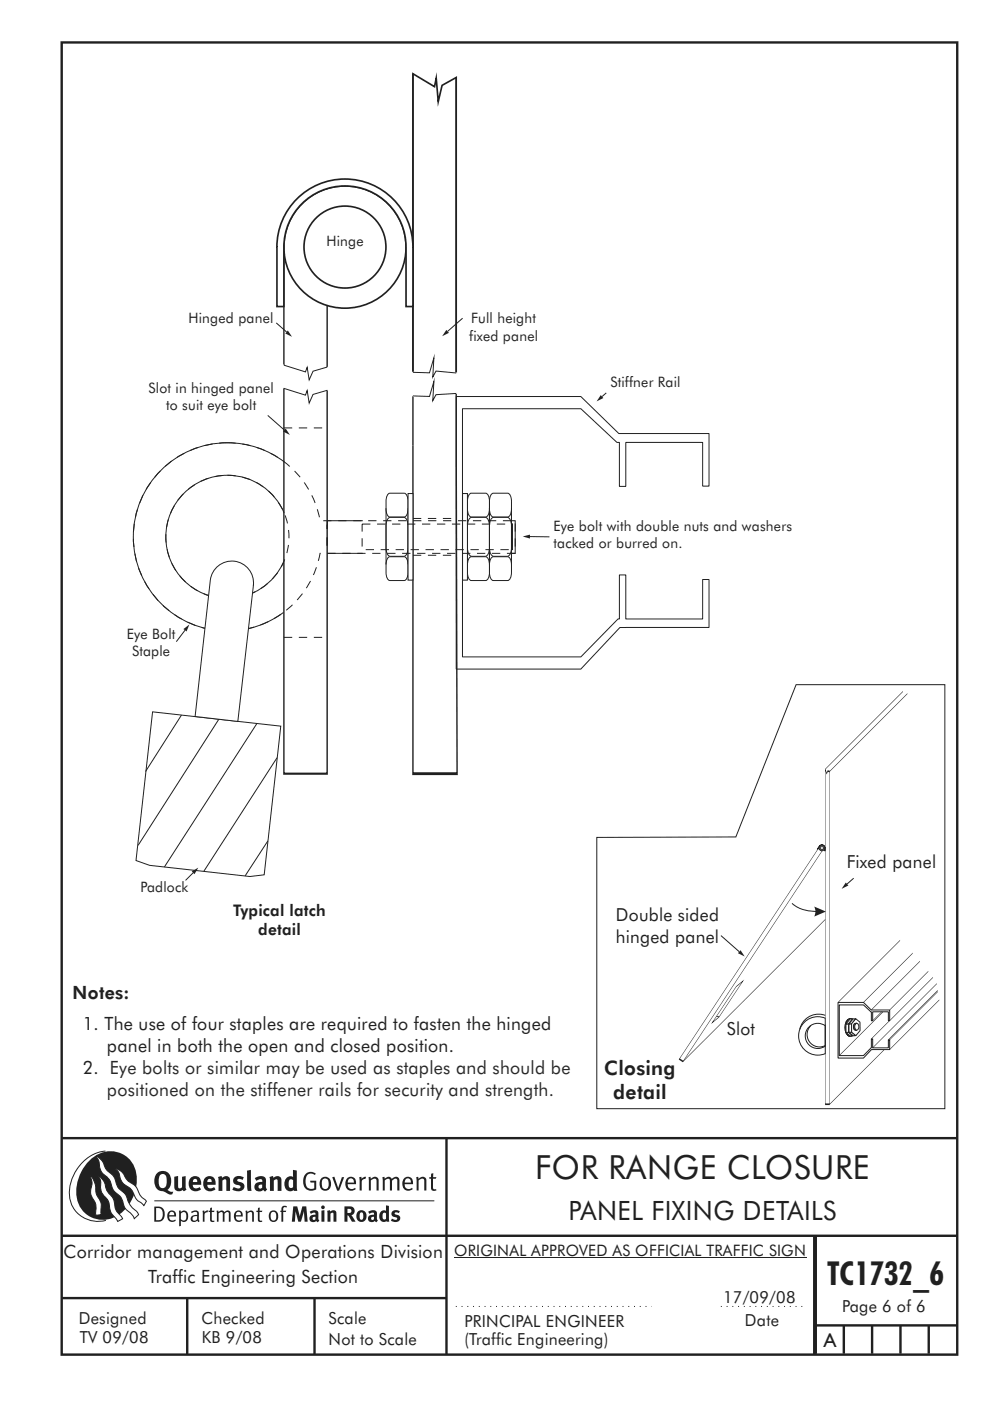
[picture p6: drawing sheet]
<svg xmlns="http://www.w3.org/2000/svg" width="210mm" height="297mm" viewBox="0 0 210 297" stroke-linecap="round" stroke-linejoin="round" font-family="sans-serif">
<path d="M96.8 84.1h26.4l8.1 7.8h19.1v11.2h-1.4v-9.3h-16.3v9.3h-1.3v-9.3h-.5l-7.7-7.1h-25.1v52.6h25.1l7.9-8.1h.3v-9.3h1.3v9.3h16.3v-8.3h1.4v10.1h-18.9l-8.3 8.9h-26.4z" fill-rule="evenodd" fill="#fff" stroke="#231f20" stroke-width=".21"/>
<g fill="none" stroke="#231f20" stroke-width=".51">
<path d="M13.1 9h189.9v278.2h-189.9zM13.1 241.3h189.9M94.7 241.4v45.8M13 262h190M13.1 275.2h81.6M39.7 275.2v12M66.7 275.2v12M172.7 262.2v25M173 262.2v24.8M173 281h30M179 281v6M185 281v6"/>
<path d="M191 281v6M197 281v6"/>
</g>
<path d="M96.3 266.7h74.7" fill="none" stroke="#231f20" stroke-width=".21"/>
<g fill="#231f20">
<path d="M64.9 248.8a1.61 1.61 0 0 1 2.1 0l-.2 .3a1.17 1.17 0 0 0-1.4-.1 1.17 1.17 0 0 0-.6 1.2 1.42 1.42 0 0 0 1.2 1.9l.7-.2v-1.2h-.8l-.1-.4h1.3v1.9a1.82 1.82 0 0 1-2.2-.1 1.82 1.82 0 0 1-.6-2.1l.2-.7z" fill-rule="evenodd"/>
<path d="M68.2 249.7a1.77 1.77 0 0 0 .4 2.7 1.39 1.39 0 0 0 1.4-.5 1.39 1.39 0 0 0 .2-1.5 1.19 1.19 0 0 0-2-.7zM68.5 250a.83 .83 0 0 1 1 .1 .83 .83 0 0 1 .2 1 .75 .75 0 0 1-.6 1 .75 .75 0 0 1-.8-.8v-.9z" fill-rule="evenodd"/>
<path d="M70.5 249.6l.4-.1 .8 2.4 .8-2.3h.5l-1.1 2.8h-.4z" fill-rule="evenodd"/>
<path d="M73.6 249.9a1.74 1.74 0 0 0 .5 2.5h.9l.5-.3-.2-.3a.89 .89 0 0 1-1.1 .2 .89 .89 0 0 1-.4-.9h1.7a1.15 1.15 0 0 0-.5-1.4 1.15 1.15 0 0 0-1.4 .2zM73.9 250.1a.67 .67 0 0 1 .9-.2 .67 .67 0 0 1 .3 .8h-1.3z" fill-rule="evenodd"/>
<path d="M76.2 249.6l.4-.1 .1 .4 .5-.4h.4l-.1 .5a.61 .61 0 0 0-.8 .6v1.8h-.4z" fill-rule="evenodd"/>
<path d="M78.1 249.6l.4-.1 .2 .4a.89 .89 0 0 1 .9-.4 .89 .89 0 0 1 .7 .8v2.1h-.4v-2.1l-.1-.3-.4-.1-.7 .4v2.1h-.5z" fill-rule="evenodd"/>
<path d="M81.1 249.6l.4-.1 .1 .4a.83 .83 0 0 1 .8-.4 .83 .83 0 0 1 .7 .5 .86 .86 0 0 1 .9-.5 .86 .86 0 0 1 .7 .8v2.1h-.4l-.1-2.3a.5 .5 0 0 0-.8 0l-.3 .2v2.1h-.4v-2.2l-.4-.3-.7 .4v2.1h-.4z" fill-rule="evenodd"/>
<path d="M85.7 249.9a1.74 1.74 0 0 0 .5 2.5h.9l.4-.3-.1-.3a.89 .89 0 0 1-1.1 .2 .89 .89 0 0 1-.5-.9h1.8a1.15 1.15 0 0 0-.5-1.4 1.15 1.15 0 0 0-1.4 .2zM86 250.1a.67 .67 0 0 1 .9-.2 .67 .67 0 0 1 .3 .8h-1.4z" fill-rule="evenodd"/>
<path d="M88.2 249.6l.5-.1 .1 .4a.89 .89 0 0 1 .9-.4 .89 .89 0 0 1 .7 .8v2.1h-.4v-2.1l-.1-.3-.3-.1-.8 .4v2.1h-.4z" fill-rule="evenodd"/>
<path d="M91.4 248.8l.5-.1v.9h.7l-.2 .3h-.6l.1 2.1 .1 .1h.5l.1 .3a.71 .71 0 0 1-1.2-.5v-2h-.3v-.3h.3z" fill-rule="evenodd"/>
<path d="M37 249.5l.8-.2v2a.46 .46 0 0 0 .2 .6 .46 .46 0 0 0 .6-.2v-2.2l.8-.1v2.3l.2 .5-.6 .4-.2-.3a1.03 1.03 0 0 1-1.2 .2 1.03 1.03 0 0 1-.6-1z" fill-rule="evenodd"/>
<path d="M40.4 249.8a1.64 1.64 0 0 0 0 2.3 1.64 1.64 0 0 0 2.3 .1l-.4-.5a.78 .78 0 0 1-.9 .3 .78 .78 0 0 1-.5-.8h1.8a1.37 1.37 0 0 0-.6-1.6 1.37 1.37 0 0 0-1.7 .2zM41 250.1a.48 .48 0 0 1 .7-.1 .48 .48 0 0 1 .1 .6h-.9z" fill-rule="evenodd"/>
<path d="M43.5 249.8a1.65 1.65 0 0 0-.2 2 1.65 1.65 0 0 0 1.9 .7l.5-.3-.3-.5a.78 .78 0 0 1-.9 .3 .78 .78 0 0 1-.5-.8h1.7a1.37 1.37 0 0 0-.5-1.6 1.37 1.37 0 0 0-1.7 .2zM44.1 250.1a.48 .48 0 0 1 .6-.1 .48 .48 0 0 1 .2 .6h-.9z" fill-rule="evenodd"/>
<path d="M46.2 249.6l.8-.3 .1 .4a.95 .95 0 0 1 1-.3 .95 .95 0 0 1 .7 .9v2.2h-.8v-2.3l-.3-.2-.5 .3v2.2h-.8z" fill-rule="evenodd"/>
<path d="M49.6 249.7a1.73 1.73 0 0 1 2.1-.1l-.2 .6-.6-.2a.42 .42 0 0 0-.6 .3l.2 .2a1.23 1.23 0 0 1 1.4 1 1.47 1.47 0 0 1-2.3 .9l-.3-.2 .3-.5 .7 .3a.47 .47 0 0 0 .7-.3 .87 .87 0 0 0-1-.6l-.4-.2-.1-.4z" fill-rule="evenodd"/>
<path d="M54 249.8l.4 .6 .3-.2a.62 .62 0 0 1 .9 0v.4a1.21 1.21 0 0 0-1.3 .3 1.21 1.21 0 0 0-.2 1.4 1.19 1.19 0 0 0 1.7 0l.5 .3 .4-.4-.3-.4v-1.4a.96 .96 0 0 0-1.3-1zM55 251.3l.6-.2v.7a.43 .43 0 0 1-.7 .1 .43 .43 0 0 1 .1-.6z" fill-rule="evenodd"/>
<path d="M57.1 249.6l.8-.3 .1 .4a.95 .95 0 0 1 1-.3 .95 .95 0 0 1 .7 .9v2.2h-.8v-2.3l-.3-.2-.5 .3v2.2h-.8z" fill-rule="evenodd"/>
<path d="M62.1 248l.1 1.6a1.29 1.29 0 0 0-1.4 .1 1.29 1.29 0 0 0-.5 1.3 1.24 1.24 0 0 0 .5 1.4 1.24 1.24 0 0 0 1.5-.1v.2h.8l-.1-4.3zM61.5 250.1l.4-.1 .3 .2v1.5l-.3 .2a.48 .48 0 0 1-.7-.5 1.52 1.52 0 0 1 .3-1.3z" fill-rule="evenodd"/>
<path d="M52.4 248.2l.8-.2 .2 4.5h-.8l-.1-.2z" fill-rule="evenodd"/>
</g>
<path d="M22.4 244a9 9 0 0 0-7.4 10.9 6.2 6.2 0 0 0 7.5 3.8M32.7 254.6h59.4" fill="none" stroke="#231f20" stroke-width=".21"/>
<path d="M19.1 245.9a5.7 5.7 0 0 1 6.5-1.4 5.7 5.7 0 0 1 3.4 5.7 8.6 8.6 0 0 1-6.2 8.4 5.7 5.7 0 0 1-6.6-7.1 9.9 9.9 0 0 1 2.9-5.6z" fill-rule="evenodd" fill="#231f20"/>
<path d="M24.4 247.8a3.1 3.1 0 0 1 2.3 2.1l.8 .8a3.2 3.2 0 0 1 2 2.3l.4 .6 1.2 1.1-.6 .9-.2-.3a3.5 3.5 0 0 1-1.9-2 3.8 3.8 0 0 0-2.1-2.2 3.5 3.5 0 0 1-1-2.3zM20.4 245.1a3.4 3.4 0 0 1 1.9 2.5l.7 .8a3.3 3.3 0 0 1 1.7 2.6 4.4 4.4 0 0 0 1.7 2l.3 .3a6.1 6.1 0 0 0 2.4 3.7l.3 .5-.9 .9a6.1 6.1 0 0 0-2-2.2l-.3-.8a3.6 3.6 0 0 0-1.9-2.8l-.6-1a3.6 3.6 0 0 0-1.9-2.8 3.7 3.7 0 0 1-.8-2.4zM21 249.4a3.4 3.4 0 0 1 1.5 2.7l.6 .9a3.8 3.8 0 0 1 1.3 3.1l.4 .8 1.2 1.5-1 .6-.5-.8a3.2 3.2 0 0 1-1.3-2.8 4.3 4.3 0 0 0-1.4-2.2 4.7 4.7 0 0 1-.5-2.9zM19.2 249.3a5.1 5.1 0 0 1 1.2 3.7l.3 .7a3.1 3.1 0 0 1 .7 3l.1 .8-1.2 .2v-.8a3.5 3.5 0 0 0-.9-3.2 3.6 3.6 0 0 1 .1-2.6z" fill-rule="evenodd" fill="#fff" stroke="#231f20" stroke-width=".21"/>
<g fill="#231f20">
<path d="M33.3 248.7a2.51 2.51 0 0 0 .5 3.7l.7 .2a2.79 2.79 0 0 0 2 .6l.3-.5h-.6l-.7-.4a2.56 2.56 0 0 0 0-3.8 1.83 1.83 0 0 0-2.2 .2zM34 249.1a.87 .87 0 0 1 1 0 .87 .87 0 0 1 .4 .9v.4a1.17 1.17 0 0 1-.9 1.5h-.3a2.38 2.38 0 0 1-.2-2.8z" fill-rule="evenodd"/>
<path d="M33.1 256.1v2.6a1.12 1.12 0 0 0 1.2-.3 1.12 1.12 0 0 0 .2-1.2l-.1-.5-.3-.4zM32.7 255.8h1.1a1.67 1.67 0 0 1 1.1 1.7 1.67 1.67 0 0 1-1.2 1.5h-1zM36 257.1l-.1 .5h1.1a.55 .55 0 0 0-.3-.6 .55 .55 0 0 0-.7 .1zM35.8 257a.95 .95 0 0 1 1.1-.2 .95 .95 0 0 1 .4 1.1h-1.4a.72 .72 0 0 0 .4 .8 .72 .72 0 0 0 .9-.1l.1 .2a1.15 1.15 0 0 1-1.5 0 1.15 1.15 0 0 1-.3-1.5zM38.4 257.3v1.2a.7 .7 0 0 0 .9 .1 .7 .7 0 0 0 .2-.9 .61 .61 0 0 0-.4-.7 .61 .61 0 0 0-.7 .3zM38 256.7l.3-.1v.4a.95 .95 0 0 1 1.3-.2 .95 .95 0 0 1 .3 1.2 .92 .92 0 0 1-.5 1 .92 .92 0 0 1-1-.2v1.1l-.4 .1zM40.9 258.1a.5 .5 0 0 0 .2 .7 .5 .5 0 0 0 .7-.4v-.6zM40.5 256.9a1 1 0 0 1 1.7 .3v1.4l.2 .3-.2 .2-.4-.3a.78 .78 0 0 1-1.3-.1 .78 .78 0 0 1 .8-1.1h.5a.58 .58 0 0 0-.3-.7 .58 .58 0 0 0-.7 .3zM42.9 256.7l.4-.1 .1 .4 .3-.3 .5-.1-.2 .4a.52 .52 0 0 0-.6 .6v1.4h-.4zM44.6 256.1l.4-.1-.1 .7h.6l-.1 .3h-.5v1.5a.35 .35 0 0 0 .5 .3l.1 .2a.57 .57 0 0 1-.6 .1 .57 .57 0 0 1-.3-.5v-1.6h-.3v-.3h.3zM45.9 256.7l.4-.1 .1 .4 .2-.2a.64 .64 0 0 1 1 .2 .7 .7 0 0 1 .7-.4 .7 .7 0 0 1 .6 .7v1.7h-.4v-1.7l-.3-.3-.6 .3v1.7h-.3v-1.6a.38 .38 0 0 0-.3-.5 .38 .38 0 0 0-.5 .2l-.1 .2v1.7h-.4zM50.2 257.1l-.2 .5h1.1a.55 .55 0 0 0-.2-.6 .55 .55 0 0 0-.7 .1zM49.9 257a.95 .95 0 0 1 1.2-.2 .95 .95 0 0 1 .4 1.1h-1.5a.72 .72 0 0 0 .4 .8 .72 .72 0 0 0 .9-.1l.1 .2a1.15 1.15 0 0 1-1.5 0 1.15 1.15 0 0 1-.2-1.5zM52.1 256.7l.3-.1 .1 .4a.72 .72 0 0 1 .8-.4 .72 .72 0 0 1 .6 .7v1.7h-.4v-1.6a.45 .45 0 0 0-.3-.5 .45 .45 0 0 0-.6 .3l-.1 .1v1.7h-.4zM54.7 256.1l.4-.1v.7h.5l-.1 .3h-.4v1.5a.35 .35 0 0 0 .5 .3v.2a.57 .57 0 0 1-.6 .1 .57 .57 0 0 1-.3-.5v-1.6h-.3v-.3h.3zM57.6 257.1l-.2 .7a.65 .65 0 0 0 .2 .9 .65 .65 0 0 0 .9-.3l.1-.1a.93 .93 0 0 0-.8-1.4zM57.3 257a1.12 1.12 0 0 1 1.4 0 1.12 1.12 0 0 1 .2 1.4 1.01 1.01 0 0 1-1.2 .6 1.01 1.01 0 0 1-.7-1.2zM59.9 255.8l.5-.2 .5 .2-.2 .2-.3-.1-.3 .2v.6h.6l-.1 .3h-.5v2h-.4v-2h-.2v-.3h.2zM62.2 255.8l-.3 3.2h.6l.2-2.2 .6 2.2h.5l.7-2.3 .1 2.3h.7l-.3-3.2h-.9l-.5 2.1-.6-2.1zM65.7 256.9l.2 .5a.51 .51 0 0 1 .6-.4 .51 .51 0 0 1 .4 .4v.1a.88 .88 0 0 0-1.1 .4 .88 .88 0 0 0 .2 1.1 .9 .9 0 0 0 1.1-.1l.3 .2 .3-.3-.2-.3v-1.1a.87 .87 0 0 0-.5-.8 .87 .87 0 0 0-.9 .1zM66.4 258.1l.5-.1v.5l-.2 .1h-.2l-.2-.1zM68.2 256.7v2.3h.6v-2.4zM68.1 256a.4 .4 0 0 0 .8 0 .4 .4 0 0 0-.8 0zM69.4 256.7l.1 2.3h.6v-1.7a.33 .33 0 0 1 .4-.2 .33 .33 0 0 1 .2 .4v1.5h.7v-1.7a.75 .75 0 0 0-.6-.7 .75 .75 0 0 0-.8 .3l-.1-.3zM73.1 255.8v3.2h.6v-1.3l.3 .2 .6 1.1h.8l-.9-1.4a.94 .94 0 0 0 .7-1 .94 .94 0 0 0-.9-.8zM73.7 256.3a.51 .51 0 0 1 .7 .1 .51 .51 0 0 1-.2 .8h-.5zM75.9 256.9a1.19 1.19 0 0 0-.1 1.8 1.19 1.19 0 0 0 1.7-.1 1.19 1.19 0 0 0 0-1.6 1.19 1.19 0 0 0-1.6-.1zM76.5 257.1l.2-.1a.99 .99 0 0 1 0 1.6 1.06 1.06 0 0 1-.2-1.5zM78.1 256.9l.3 .5a.51 .51 0 0 1 .5-.4 .51 .51 0 0 1 .4 .4v.1a.88 .88 0 0 0-1.1 .4 .88 .88 0 0 0 .2 1.1 .9 .9 0 0 0 1.1-.1l.3 .2 .4-.3-.2-.3v-1.1a.87 .87 0 0 0-.5-.8 .87 .87 0 0 0-1 .1zM78.8 258.1l.5-.1v.5l-.1 .1h-.3l-.2-.1zM81.9 255.6v1.1a1.2 1.2 0 0 0-1.4 .6 1.2 1.2 0 0 0 .2 1.5l.5 .3 .8-.2v.1h.6l-.1-3.3zM81.4 257.2l.5 .1-.1 1.2a.46 .46 0 0 1-.6-.1 .46 .46 0 0 1-.1-.5zM83.3 256.8a.79 .79 0 0 0-.2 1 .79 .79 0 0 0 .9 .3 .33 .33 0 0 1 .1 .5 .33 .33 0 0 1-.5 0l-.5-.2-.2 .4a1.15 1.15 0 0 0 1.2 .3 1.15 1.15 0 0 0 .8-1 1.49 1.49 0 0 0-1.2-.7 .4 .4 0 0 1 .3-.4 .4 .4 0 0 1 .4 .1l.2 .1 .2-.4a1.47 1.47 0 0 0-1.5 0z" fill-rule="evenodd"/>
</g>
<path d="M96.7 277h41.5M152.9 277h17.4" fill="none" stroke="#231f20" stroke-width=".21" stroke-dasharray=".2 1" stroke-linecap="butt"/>
<path d="M152.9 198.4l3.9 3.4" fill="none" stroke="#231f20" stroke-width=".21"/>
<path d="M157.1 201.5l.9 1.3-1.5-.7z" fill="#231f20"/>
<path d="M181.1 186.2l-1.4 1.2" fill="none" stroke="#231f20" stroke-width=".21"/>
<path d="M179.4 187.1l.5 .6-1.4 .7z" fill="#231f20"/>
<path d="M175 215.9v-52.8l.3 .9 .3-.5 .4 .1v70.5h-1v-17" fill="none" stroke="#231f20" stroke-width=".21"/>
<path d="M173.9 179.4l.8 .5-29.8 45.2-.8-.6z" fill-rule="evenodd" fill="#fff" stroke="#231f20" stroke-width=".21"/>
<path d="M168 191.5a8.3 8.3 0 0 0 5.9 1.8" fill="none" stroke="#231f20" stroke-width=".21"/>
<path d="M172.7 192.2l2.5 1.1-2.5 1a2.27 2.27 0 0 0 0-2.1z" fill-rule="evenodd" fill="#231f20"/>
<path d="M152 215.4l.5 .2M156.1 209.2l1.5-1.2-5.1 7.6-1.4 1.2z" fill="none" stroke="#231f20" stroke-width=".21"/>
<g fill="#e6e7e8" stroke="#231f20" stroke-width=".21">
<path d="M173.9 179.2a.67 .67 0 0 1 1.1 .6v.6l-.1-.6a.6 .6 0 0 0-.4-.6 .6 .6 0 0 0-.7 .2l-.4 .6z" fill-rule="evenodd"/>
<circle cx="174.3" cy="179.8" r=".6"/>
</g>
<circle cx="174.3" cy="179.8" r=".4" fill="#d1d3d4" stroke="#231f20" stroke-width=".21"/>
<path d="M175 195l-30.1 30.1M187.6 222.5l-11.6 11.6" fill="none" stroke="#231f20" stroke-width=".21"/>
<path d="M170.6 216.8a4.1 4.1 0 0 1 4.4-.9v7.5a4.1 4.1 0 0 1-4.9-1.5 4.1 4.1 0 0 1 .5-5.1z" fill-rule="evenodd" fill="#fff" stroke="#231f20" stroke-width=".21"/>
<g fill="none" stroke="#231f20" stroke-width=".21">
<path d="M190.9 199.4l-13.2 13.1M171.4 218a2.67 2.67 0 0 1 3.6-.5v4.3a2.67 2.67 0 0 1-3.5-.3 2.67 2.67 0 0 1-.1-3.5zM172 217.4a2.63 2.63 0 0 0-.3 3.5 2.63 2.63 0 0 0 3.3 .8M175 215.3a4.1 4.1 0 0 0-5.4 2.9M177.7 212.5h5.4l1.7 1.6h3.9v2.3h-.3v-1.9h-3.3v1.9h-.3v-1.9l-1.7-1.4h-5.1v10.7h5.1l1.7-1.6v-1.9h.3v1.9h3.3v-1.7h.3v2h-3.9l-1.7 1.8h-5.4zM187 214.5l-1.9 1.9M187.3 214.5l-9.3 9.3M193.6 202.1l-10.5 10.4M195.1 203.8l-10.3 10.3M196.9 205.9l-8.2 8.2M197.9 207.2l-13.1 13.1M198.7 208.5l-13.6 13.7"/>
<path d="M198.9 210l-10.5 10.5M198.9 210.2l-10.2 10.3M199.2 212l-10.5 10.5"/>
</g>
<g fill="#fff" stroke="#231f20" stroke-width=".21">
<path d="M179.6 216.4l.4-.3h.7a.99 .99 0 0 0-1.2 .9 2.26 2.26 0 0 0 .7 2.7 2.23 2.23 0 0 1-.6-3.3z" fill-rule="evenodd"/>
<path d="M179.6 216.4l.4-.3h.7a.99 .99 0 0 0-1.2 .9 2.26 2.26 0 0 0 .7 2.7 2.23 2.23 0 0 1-.6-3.3z" fill-rule="evenodd"/>
<path d="M179.8 216.4a.82 .82 0 0 1 .9-.3 .82 .82 0 0 1 .6 .7 2.52 2.52 0 0 1-.5 2.8 .88 .88 0 0 1-1.2-.6 2.87 2.87 0 0 1 .2-2.6z" fill-rule="evenodd"/>
<path d="M179.4 218.9h.6l.9 .7h-.6z" fill-rule="evenodd"/>
<path d="M179.4 217.1h.6v1.8h-.6z" fill-rule="evenodd"/>
<path d="M180.3 216.1l.6-.1-.9 1.1h-.6z" fill-rule="evenodd"/>
<path d="M180.9 216l.9 .7v1.8l-.9 1.1-.9-.7v-1.8z" fill-rule="evenodd"/>
<path d="M180.1 218.9l.5-.1 .9 .8h-.5z" fill-rule="evenodd"/>
<path d="M180.1 217.1h.5v1.7l-.5 .1z" fill-rule="evenodd"/>
<path d="M180.9 216h.6l-.9 1.1h-.5z" fill-rule="evenodd"/>
<path d="M181.5 216l.9 .7v1.8l-.9 1.1-.9-.8v-1.7z" fill-rule="evenodd"/>
<path d="M181.2 217.1l.5-.1a.8 .8 0 0 0-.4 .7 .8 .8 0 0 0 .4 .7h-.2a.85 .85 0 0 1-.3-1.3z" fill-rule="evenodd"/>
<path d="M181.2 217.1l.5-.1a.8 .8 0 0 0-.4 .7 .8 .8 0 0 0 .4 .7h-.2a.85 .85 0 0 1-.3-1.3z" fill-rule="evenodd"/>
<path d="M181.6 217a.71 .71 0 0 1 .6 .6 .71 .71 0 0 1-.5 .8 .83 .83 0 0 1-.1-1.4z" fill-rule="evenodd"/>
</g>
<path d="M99.7 104.7l3.3-.1a1.41 1.41 0 0 1 .8 1.7 4 4 0 0 1-.5 3.2l-3.3 .1a1.41 1.41 0 0 1-.8-1.7 4 4 0 0 1 .5-3.2zM99.7 118.1l3.3-.1a1.42 1.42 0 0 1 .8 1.7 4 4 0 0 1-.5 3.3l-3.3 .1a1.41 1.41 0 0 1-.8-1.7 4 4 0 0 1 .5-3.3zM191.5 146.6l-16.5 16.5M192.5 147.1l-16.5 16.5M126.6 177.5l29.5-.1 12.8-32.2h31.5v89.9h-73.8z" fill="none" stroke="#231f20" stroke-width=".21"/>
<path d="M87.6 15.6l4.6 2.8 .3-1.8 .5 4.9 .8-3.4 3-1.7v64.5h-9.2z" fill="none" stroke="#231f20" stroke-width=".35"/>
<path d="M60.2 52.1v111.9h9.2v-52.8M69.4 64.8v45.6" fill="none" stroke="#231f20" stroke-width=".37"/>
<path d="M87.6 15.6v148.4h9.3l-.1-147.4" fill="none" stroke="#231f20" stroke-width=".43"/>
<path d="M99.7 109.8l3.2-.1a1.49 1.49 0 0 1 .9 1.8v4.7a1.76 1.76 0 0 1-.9 1.8h-2.9a1.49 1.49 0 0 1-.8-1.8v-4.7a2.17 2.17 0 0 1 .5-1.7z" fill-rule="evenodd" fill="#fff" stroke="#231f20" stroke-width=".21"/>
<path d="M99.2 107.7v12M103.8 107.7v12" fill="none" stroke="#231f20" stroke-width=".21"/>
<path d="M98.1 104.6h1v18.4h-1z" fill-rule="evenodd" fill="#fff" stroke="#231f20" stroke-width=".21"/>
<path d="M82.4 118.1l3.3-.1a1.41 1.41 0 0 1 .8 1.7 4 4 0 0 1-.5 3.3l-3.3 .1a1.41 1.41 0 0 1-.8-1.7 4 4 0 0 1 .5-3.3zM82.4 104.7l3.3-.1a1.41 1.41 0 0 1 .8 1.7 4 4 0 0 1-.5 3.2l-3.3 .1a1.42 1.42 0 0 1-.8-1.7 4 4 0 0 1 .5-3.2z" fill="none" stroke="#231f20" stroke-width=".21"/>
<path d="M82.5 109.8l3.2-.1a1.48 1.48 0 0 1 .8 1.8v4.7a1.76 1.76 0 0 1-.8 1.8h-3a1.49 1.49 0 0 1-.8-1.8v-4.7a2.17 2.17 0 0 1 .6-1.7z" fill-rule="evenodd" fill="#fff" stroke="#231f20" stroke-width=".21"/>
<path d="M81.9 107.7v12M86.5 107.7v12" fill="none" stroke="#231f20" stroke-width=".21"/>
<path d="M86.5 104.6h1.1v18.4h-1.1z" fill-rule="evenodd" fill="#fff" stroke="#231f20" stroke-width=".21"/>
<path d="M104.4 104.7l3.3-.1a1.41 1.41 0 0 1 .8 1.7 4 4 0 0 1-.6 3.2l-3.3 .1a1.41 1.41 0 0 1-.8-1.7 4 4 0 0 1 .6-3.2zM104.4 118.1l3.3-.1a1.42 1.42 0 0 1 .8 1.7 4 4 0 0 1-.6 3.3l-3.3 .1a1.41 1.41 0 0 1-.8-1.7 4 4 0 0 1 .6-3.3z" fill="none" stroke="#231f20" stroke-width=".21"/>
<path d="M104.4 109.8l3.2-.1a1.49 1.49 0 0 1 .9 1.8v4.7a1.76 1.76 0 0 1-.9 1.8h-2.9a1.49 1.49 0 0 1-.9-1.8v-4.7a2.17 2.17 0 0 1 .6-1.7z" fill-rule="evenodd" fill="#fff" stroke="#231f20" stroke-width=".21"/>
<path d="M60.3 97.9a20 20 0 0 0-26.7 2.4 20 20 0 0 0-.2 26.9 20 20 0 0 0 26.7 2.7M60.3 108.7a13.1 13.1 0 0 0-20-5.3 13.1 13.1 0 0 0-.2 20.6 13.1 13.1 0 0 0 20-4.8M103.8 107.7v12M108.5 107.7v12" fill="none" stroke="#231f20" stroke-width=".21"/>
<g fill="none" stroke="#231f20" stroke-width=".21" stroke-dasharray="1.8 1.4" stroke-linecap="butt">
<path d="M34.1 99.7a19.9 19.9 0 0 1 33.8 10.7h41.4v6.9h-41.4a20 20 0 0 1-28.9 14.2 20 20 0 0 1-4.9-31.8zM60.2 90.7h9.2M76.8 111.1h31.9v5.4h-31.9zM87.6 109.9h9.2M87.6 117.7h9.2M60.2 135.1h9.2"/>
<circle cx="48.2" cy="113.8" r="13.1"/>
</g>
<g fill="#fff" stroke="#231f20" stroke-width=".21">
<path d="M32.4 150.9l27.2 3.1-3.6 31.5-3 .3-21.3-2.3-2.9-1.1z" fill-rule="evenodd"/>
<path d="M46 120.2a4.6 4.6 0 0 1 5.2-.8 4.6 4.6 0 0 1 2.6 4.7l-3.4 28.9-9-1.1 3.2-28.9a4.6 4.6 0 0 1 1.4-2.8z" fill-rule="evenodd"/>
</g>
<path d="M112.4 113.8h4.1M38.5 151.6l-7.6 12M46.4 152.5l-17.1 26.7M54.5 153.4l-19.6 30.4M56.8 178.3l-4.8 7.4M58.8 160.7l-15.6 24.1" fill="none" stroke="#231f20" stroke-width=".21"/>
<path d="M69.4 110.4v6.9" fill="none" stroke="#231f20" stroke-width=".35" stroke-dasharray="1.8 1.8" stroke-linecap="butt"/>
<path d="M110.9 113.7l1.5-.3v.8z" fill="#231f20"/>
<path d="M41 185l-1.6 1.7" fill="none" stroke="#231f20" stroke-width=".21"/>
<path d="M40.7 184.8l1.4-.8-.8 1.3z" fill="#231f20"/>
<path d="M128.6 83.3l-.9 .8" fill="none" stroke="#231f20" stroke-width=".21"/>
<path d="M127.4 83.8l.6 .6-1.5 .7z" fill="#231f20"/>
<path d="M98.1 67.5l-3.2 2.8" fill="none" stroke="#231f20" stroke-width=".21"/>
<path d="M94.7 69.9l.5 .7-1.4 .7z" fill="#231f20"/>
<path d="M58.6 68.5l2.2 1.9" fill="none" stroke="#231f20" stroke-width=".21"/>
<path d="M61.1 70.1l.8 1.3-1.4-.7z" fill="#231f20"/>
<path d="M39.2 133.6l-1.8 2.4" fill="none" stroke="#231f20" stroke-width=".21"/>
<path d="M38.9 133.4l1.3-1-.6 1.5z" fill="#231f20"/>
<path d="M56.8 88.1l3.5 3.1" fill="none" stroke="#231f20" stroke-width=".21"/>
<path d="M60.6 90.9l.9 1.3-1.5-.7z" fill="#231f20"/>
<path d="M108.5 111.1h.2v5.4h-.2M108.5 110.4h.8v6.9h-.8" fill="none" stroke="#231f20" stroke-width=".21"/>
<g fill="#fff" stroke="#231f20" stroke-width=".35">
<path d="M63 42.2a14.4 14.4 0 0 1 15.7-3.1 14.4 14.4 0 0 1 8.9 13.3v12.6h-1.5v-12.6a13 13 0 0 0-12.9-13 13 13 0 0 0-13 13v12.6h-1.5v-12.6a14.3 14.3 0 0 1 4.3-10.2z" fill-rule="evenodd"/>
<circle cx="73.2" cy="52.4" r="13"/>
<circle cx="73.2" cy="52.4" r="8.7"/>
</g>
<path d="M57.5 76.6a6.7 6.7 0 0 1 3.9 1.6 3.8 3.8 0 0 0 3.4 .7 47.3 47.3 0 0 1 22.5 .1h2.2a63.5 63.5 0 0 1 9.4 .3 2.81 2.81 0 0 1-.7 2.1l-1.2 1.8a3.3 3.3 0 0 1-2.2 .3l-3.6 .2a6 6 0 0 0-2.7 .5l-.9-.3a2.7 2.7 0 0 0-2.2-.4h-.8a34.1 34.1 0 0 0-7.7-1.1h-1.6a37.8 37.8 0 0 0-8.9 .7 10.5 10.5 0 0 1-7.7-1.9 4.6 4.6 0 0 1-1.2-4.6z" fill-rule="evenodd" fill="#fff" stroke="#fff" stroke-width=".21"/>
<path d="M60.2 77.4l4.6 1.5 .3-1 .5 2.6 .8-1.8 3-.9M87.6 78.9l3.5 .1 .9-3.1-.2 4 .7-1.2 4.3 .4M60.2 82.3l4.6 1.5 .3-1 .5 2.7 .8-1.9 3-.8M96.8 83.4l-4.3 .3-.7 1.2 .2-4-.9 3.2-3.5-.2M69.4 117.3h7.5M69.4 110.4h7.5" fill="none" stroke="#231f20" stroke-width=".21"/>
<text font-size="7.1" fill="#231f20" x="113.5" y="249.9">FOR RANGE CLOSURE</text>
<text font-size="7" fill="#231f20" x="175.5" y="272.4">TC1732_6</text>
<text font-size="5.6" fill="#231f20" x="120.6" y="258.7">PANEL FIXING DETAILS</text>
<g font-size="4.2" fill="#231f20">
<text x="128.2" y="227.9">Closing</text>
<text x="130.1" y="232.9">detail</text>
<text x="174.7" y="285.6">A</text>
</g>
<g font-size="3.9" fill="#231f20">
<text x="15.4" y="211.8">Notes:</text>
<text x="17.6" y="218.4">1. The use of four staples are required to fasten the hinged</text>
<text x="17.6" y="227.7">2. Eye bolts or similar may be used as staples and should be</text>
<text x="22.7" y="223">panel in both the open and closed position.</text>
<text x="13.5" y="266.8">Corridor management and Operations Division</text>
<text x="31.5" y="271.9">Traffic Engineering Section</text>
</g>
<text font-size="3.9" fill="#2b2824" x="22.7" y="232.3">positioned on the stiffener rails for security and strength.</text>
<g font-size="3.8" fill="#231f20">
<text x="179.6" y="184.1">Fixed panel</text>
<text x="130.6" y="195.4">Double sided</text>
<text x="130.6" y="199.9">hinged panel</text>
<text x="154.2" y="219.5">Slot</text>
</g>
<g font-size="3.5" fill="#231f20">
<text x="16.7" y="280.7">Designed</text>
<text x="42.7" y="280.7">Checked</text>
<text x="69.7" y="280.7">Scale</text>
<text x="98.5" y="281.4">PRINCIPAL ENGINEER</text>
<text x="153.4" y="276.3">17/09/08</text>
<text x="158" y="281.2">Date</text>
<text x="178.7" y="278.1">Page 6 of 6</text>
<text x="16.9" y="284.8">TV 09/08</text>
<text x="42.8" y="284.8">KB 9/08</text>
<text x="69.7" y="285.2">Not to Scale</text>
<text x="98.5" y="285.1">(Traffic Engineering)</text>
</g>
<g font-size="3.4" fill="#231f20">
<text x="49.5" y="194.2">Typical latch</text>
<text x="54.8" y="198.3">detail</text>
<text x="96.3" y="266.3">ORIGINAL APPROVED AS OFFICIAL TRAFFIC SIGN</text>
</g>
<g font-size="3" fill="#231f20">
<text x="69.2" y="52.2">Hinge</text>
<text x="40" y="68.6">Hinged panel</text>
<text x="100" y="68.6">Full height</text>
<text x="99.5" y="72.2">fixed panel</text>
<text x="31.5" y="83.3">Slot in hinged panel</text>
<text x="129.5" y="82.1">Stiffner Rail</text>
<text x="35.2" y="86.9">to suit eye bolt</text>
<text x="117.4" y="112.6">Eye bolt with double nuts and washers</text>
<text x="117.4" y="116.3">tacked or burred on.</text>
<text x="26.9" y="135.4">Eye Bolt</text>
<text x="28" y="139">Staple</text>
<text x="29.8" y="189.1">Padlock</text>
</g>
</svg>
